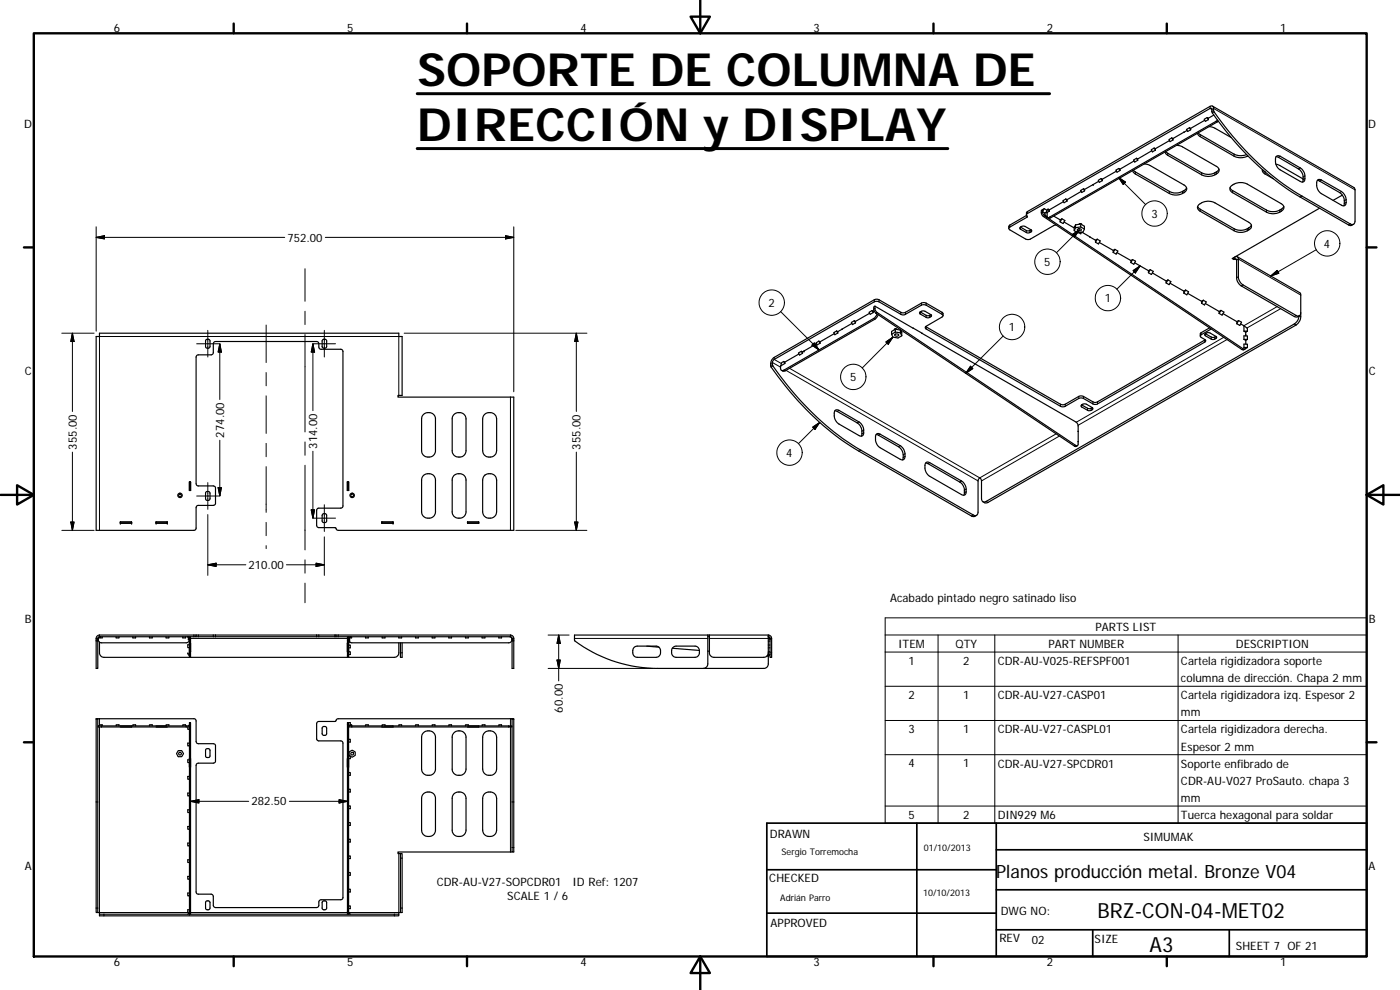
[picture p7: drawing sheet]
<svg xmlns="http://www.w3.org/2000/svg" width="420mm" height="297mm" viewBox="0 0 420 297" stroke-linecap="round" stroke-linejoin="round" font-family="sans-serif">
<g fill="none" stroke="#000" stroke-width=".36">
<path d="M355.3 39.6l.1 .1M355.3 39.6l-3.3 2M356.3 39.1l-1 .5M357 38.3l-.9 .5 .3 .7 .9-.6M357 38.3l.3 .2M357 38.3l.3 .6M357.3 38.5v.4M359.6 39.9l10.8 6.3a4.4 4.4 0 0 0 3.7 .2M361.6 36.1l-4.3 2.4M362.3 35.3l-.9 .5 .3 .6 .9-.5M362.3 35.3l.3 .2M362.3 35.3l.3 .6"/>
<path d="M362.6 35.5v.4M362.9 38l1.4 .3 5.2 3M363.9 31.9l42.4 24.4 .4 .7v9.4a.88 .88 0 0 1-.5 .9 .88 .88 0 0 1-1-.1l-14.5-8.4a84.5 84.5 0 0 1-26.5-25.7v-.6a.65 .65 0 0 0-.3-.6 .65 .65 0 0 0-.7 0l-54.9 31.6-.2 .3-.1 .7M364.3 34.5l-1.7 1M365.4 36l-50.4 29.2-.6 .1-.4-.3M365.6 36.3l-50.3 29-.5 .2-.5-.3M319.9 59.7l-.9 .5 .3 .6 .9-.5M319.9 59.7l.3 .2M319.9 59.7l.3 .6M320.2 59.9v.4M324.5 57.4l-4.3 2.5M325.2 56.6l-.9 .5 .3 .7 .9-.5"/>
<path d="M325.2 56.6l.3 .2M325.2 56.6l.3 .7M325.5 56.8v.5M328.1 55.4l-2.6 1.4M328.1 55.4h.1M329.7 54.4l-1.6 1M330.4 53.6l-.8 .5 .3 .6 .9-.5M330.4 53.6l.4 .2M330.4 53.6l.4 .6M330.8 53.8v.4M335.1 51.4l-4.3 2.4M335.8 50.5l-.9 .6 .3 .6 .9-.5"/>
<path d="M335.8 50.5l.3 .3M335.8 50.5l.3 .7M336.1 50.8v.4M340.2 51.1l10.7 6.3a4 4 0 0 0 5.2-1.1M340.3 48.3l-4.2 2.5M341.1 47.5l-.9 .5 .3 .6 .9-.5M341.1 47.5l.3 .2M341.1 47.5l.3 .6M341.4 47.7v.4M343.4 49.2l1.5 .3 10.4 6a1.33 1.33 0 0 1 .8 1.5 1.33 1.33 0 0 1-1.2 1.1 4.4 4.4 0 0 1-4 0l-10.2-5.9-.8-1M345.7 45.2l-4.3 2.5M346.4 44.4l-.9 .5 .4 .7 .8-.5"/>
<path d="M346.4 44.4l.3 .2M346.4 44.4l.3 .7M346.7 44.6v.5M349.9 45.5l.6 .5 10.1 5.8a4.1 4.1 0 0 0 5.2-1M351 42.2l-4.3 2.4M351.7 41.4l-.9 .5 .3 .6 .9-.5M351.7 41.4l.3 .2M351.7 41.4l.3 .6M352 41.6v.4M353.2 43.6l1.4 .3 10.5 6a1.32 1.32 0 0 1 .8 1.5 1.32 1.32 0 0 1-1.3 1.1 4.3 4.3 0 0 1-4 0l-10.1-5.9-.7-.5-.1-.5M359.4 40l.5 .9 10.5 6a4.3 4.3 0 0 0 4.1-.1M369.1 56.3l.6 .7 10.4 6a4.1 4.1 0 0 0 5.2-1"/>
<path d="M369.6 55.7a4.4 4.4 0 0 1 4.7-.5l10.2 5.9a1.2 1.2 0 0 1 .8 1.2 1.2 1.2 0 0 1-.8 1.1 4.3 4.3 0 0 1-4.4 .2l-10.2-5.8a1.2 1.2 0 0 1-.8-1 1.2 1.2 0 0 1 .5-1.1zM378.9 50.9v.6l.5 .5 2.8 1.6M379 51l.7 .6M379.7 51.6h.1M382.9 49.3l1.2 .4 7 4M383 47l.7 .2 6 3.5a3.2 3.2 0 0 1 1.2 3.9M383.1 46.9l.6-.2 .5 .2 6 3.5a3.1 3.1 0 0 1 1.1 4.1h-.8l-6.3-3.5a3.1 3.1 0 0 1-1.1-4.1zM395.4 54.1l6.6 3.7a3.3 3.3 0 0 1 1.3 3.9M395.5 54l.8-.1 6.3 3.6a3.2 3.2 0 0 1 1.1 4.1l-.9 .1-6.2-3.6a3.2 3.2 0 0 1-1.1-4.1zM402.9 58.5l-2.8 1.6M306.2 68.1l2 1.1 .5 .1 .7-.3M306.2 68.1l-.2 .2 .1 .4 1.9 1.1a1.12 1.12 0 0 0 1.6-.6l-.2-.2"/>
<path d="M306.2 68.1l.7-.3 .6 .1 1.9 1.1M308.1 64.6l-5.2 3-.1 1M312.9 62.9v1l.6 .9 59.6 39.9 .4 .1 .3-.3M312.9 62.9l-.4 .2v.9l.5 .9 59.7 40 .5 .1 .4-.2M313.4 62.6l-.5 .9 .7 .4M313.4 62.6l-.5 .3M313.4 62.6l.8 .5M313.6 63.9v.4l.7 1M313.6 63.9l.7-.1v1.5l-.3-.3M313.8 64.7l.2 .3M314 63.6h.1M314.2 63.3l-.3 .5"/>
<path d="M314.5 62.8l-.2 .1-.3 .9M314.5 62.8l.4 .2M314.5 62.8l.4 .6M314.9 63.4l-.7 .4M314.9 63v.4M316.2 64.8l2 1.2M318.2 66v.6M318.7 65.7l-.5 .9M318.7 65.7l-.5 .3M318.7 65.7l.9 .5-.5 .9-.9-.5M319.1 60.5l-4.2 2.5M319.3 66.6l3.1 1.8"/>
<path d="M322.5 68v.1M322.5 68l-.1 1.2M322.8 68.3l-.4 .9 1.1 .6 1.5-.2 .4-.9M322.8 67.5l-.3 .5M322.8 67.5v.8M323.3 68.9a.63 .63 0 0 1 .7-.3 .63 .63 0 0 1 .5 .5 .63 .63 0 0 1-.7 .3 .63 .63 0 0 1-.5-.5zM324.3 68.1l1.1 .6M324.3 67.1l-1.5 .4M324.3 67.1v1M324.3 68.1l-1.5 .2M324.3 67.1l1.1 .8v.8M324.6 69.7l-.3 .4-.5-.3"/>
<path d="M324.7 69.7l2.4 1.4M327 71l1.8 1.1M327.1 71.1h.1M328.8 72.1v.6M329.3 71.8l-.5 .9M329.3 71.8l-.5 .3M329.3 71.8l.9 .5-.5 .9-.9-.5M329.9 72.7l4.2 2.4M334.1 75.1v.6M334.6 74.8l.9 .5-.5 .9-.9-.5M334.6 74.8l-.5 .9M334.6 74.8l-.5 .3"/>
<path d="M335.2 75.8l4.2 2.4M339.4 78.2v.6M339.9 77.9l-.5 .9M339.9 77.9l-.5 .3M339.9 77.9l.9 .5-.5 .9-.9-.5M340.5 78.8l4.2 2.4M359.4 62l.8 .8 10.2 5.8a4.1 4.1 0 0 0 5.2-1.1M359.7 61.5a4.5 4.5 0 0 1 4.9-.6l10.2 5.8a1.32 1.32 0 0 1 .8 1.4 1.32 1.32 0 0 1-1.3 1.1 4.3 4.3 0 0 1-3.9 0l-10.2-5.8a1.18 1.18 0 0 1-.5-1.9zM370.3 77.3v.6M370.6 77.1a.66 .66 0 0 1 .8 0 .66 .66 0 0 1 .3 .6v5.3a3.1 3.1 0 0 0 1.4 2.5l15.9 9.1a.85 .85 0 0 0 1 .1 .85 .85 0 0 0 .4-.9M371.3 77l18.9 10.9 .2 .4v6.7a3.1 3.1 0 0 1-1.4 2.5l-92.5 53.2-.8 .2-.7-.4M396 62.5l-26.2 15.1 .5 .3 .5-.3 .3 .4v5.3a3.1 3.1 0 0 0 1.4 2.5l15.9 9.2 .9 .1 .7-.4"/>
<path d="M406.2 67.3l-.7 .4-.8-.2-14.5-8.4a83.9 83.9 0 0 1-26.5-25.7l-.1-.8-.3-.1-55 31.6a.59 .59 0 0 0 0 1l-5.2 3-.3 .6 5 3 .8 .2 .6-.2 7-4 .8-.2M251.1 99.3l-.9 .5 .3 .6 .9-.5M251.1 99.3l.3 .2M251.1 99.3l.3 .6M251.4 99.5v.4M252.7 98.8l-1.3 .7M252.7 98.8h.1M255.7 97l-3 1.8M256.4 96.2l-.9 .6 .4 .6 .8-.5M256.4 96.2l.3 .2M256.4 96.2l.3 .7M256.7 96.4v.5"/>
<path d="M261 94l-4.3 2.4M261.7 93.2l-.9 .5 .4 .6 .9-.5M261.7 93.2l.4 .2M261.7 93.2l.4 .6M262.1 93.4v.4M262.3 93.2l-.2 .2M262.6 91.9l-.4 .2v.8l.7 1.1 59.5 39.8 .6 .1M262.6 91.9v1l.6 .8 59.7 40 .6-.1 .1-1.1M262.6 91.9l11.5 6.5M262.9 94h.1M263.2 94.2l-1 1.3-26.9 15.5a.81 .81 0 0 1-1-.2 .81 .81 0 0 1 0-1M263.5 94.4l-.9 1.4-26.9 15.5-.6 .1-.6-.3"/>
<path d="M268.7 99.6l-1.1 .7 .4 .9 1.5 .2 1.1-.6M268.7 98.6l-1.1 .8v.9M268.7 98.6v1M268.7 99.6l1.5 .3M268.7 98.6l1.5 .4M270.2 99v.9M270.2 99.9l.4 .9M270.2 99l.3 .7v-.2M270.5 99.5l.1 1.3M270.5 99.5v.1M274 98.5l2.7 1.6M276.2 93.6l1.1-.3 2.1 1.1"/>
<path d="M276.2 93.6l-.1 .5 1.8 1.1a1.13 1.13 0 0 0 1.6-.6l-.1-.2M276.2 93.6l2.1 1.1 1.1-.3M276.7 100l46.3 26.7 .5 .9 .1 1.8M277.8 98l41 23.5 .9-.2 4.6-2.5 .9 .1 3 1.8h1l32.5-18.7M283 94.7l-.2-.9-5-2.9h-1.1l-5 2.8-.8 .2-7.3-4-.8-.1-30.4 17.4a2.45 2.45 0 0 0-1 2.9 86.4 86.4 0 0 0 26.4 25.3l33.8 19.4 .8 .2 .7-.4M344.7 81.2v.6M345.2 80.9l.9 .5-.5 1-.9-.6M345.2 80.9l-.5 .9M345.2 80.9l-.5 .3M345.9 81.9l4.1 2.4M350 84.3v.6M350.5 84l.9 .5-.5 .9-.9-.5"/>
<path d="M350.5 84l-.5 .9M350.5 84l-.5 .3M351.1 85l4.2 2.4M355.3 87.4v.5M355.8 87l-.5 .9M355.8 87l-.5 .4M355.8 87l.9 .5-.5 1-.9-.6M356.4 88l4.2 2.4M360.6 90.4v.6M361.1 90.1l-.5 .9M361.1 90.1l-.5 .3M361.1 90.1l.9 .5-.5 .9-.9-.5"/>
<path d="M361.7 91.1l4.2 2.4M363 98.4l-2.6 1.5-.2 .9M365.9 93.5v.5M366.4 93.1l-.5 .9M366.4 93.1l-.5 .4M366.4 93.1l.9 .5-.5 1-.9-.6M367.1 94.1l4.1 2.4M371.2 96.5v.6M371.7 96.2l-.5 .9M371.7 96.2l-.5 .3M371.7 96.2l.9 .5-.5 .9-.9-.5M372.3 97.2l1 .6"/>
<path d="M373.3 97.8l1.1 .8v.8M373.3 97.8v1.6M373.3 99.4h1.1M373.3 99.4l.6 .3M373.9 99.7v.8M374.4 99.4l-.5 .3M389.8 94.8a2.92 2.92 0 0 1-1.4 2.4l-92.4 53.2a.87 .87 0 0 1-1 .1 .87 .87 0 0 1-.4-.9v-5.5a.51 .51 0 0 0-.4-.6 .51 .51 0 0 0-.6 .5l-.1 9.7a.88 .88 0 0 1-.4 .9 .88 .88 0 0 1-1-.1l-33.8-19.4a84.1 84.1 0 0 1-26.5-25.7l.1-1 .5-.6 30.2-17.3h1l7.3 4 .7-.1 5.1-2.9 .9-.1 5.1 2.9 .3 .4-.3 .4-4.9 2.9-.1 .3 .2 .4 40.4 23.2 1.2 .1 4.8-2.6 .9 .1 3 1.8h.6h.4l32.4-18.6 .2-.7-1.4-.9-.1-.5 3.2-1.9M28.9 101h.3a.57 .57 0 0 0 .7-.3 .57 .57 0 0 0 0-.6h89.8a.61 .61 0 0 0 0 .7 .61 .61 0 0 0 .7 .2h.3v17.6h-1.3v.5h34.8v40h-52.7l-.5-.2-.4-.6h-4.9l-.5-.2-.2-.5v-4.5l.4-.6h6.9l.5-.2 .1-.3v-46.9l-.6-.3h-6.1l-.4-.3-.2-1.7-.6-.3h-30.3l-.7 .5v2.8l-.2 .5-.4 .2h-4.1l-.4 .6v38l.4 .7h4.7l.5 .2 .2 .3-.1 5-.6 .3h-4.5l-.6 .4v6.5l-.2 .4-.5 .2h-29.3zM61.8 102a.73 .73 0 0 1 1.2 .3v1.7a.7 .7 0 0 1-.6 .5 .7 .7 0 0 1-.7-.5zM96.8 102a.73 .73 0 0 1 1.2 .3v1.7a.71 .71 0 0 1-.6 .5 .71 .71 0 0 1-.7-.5zM235.2 108.5l-.6 .3-.3 1M235.2 108.5l.3 .1"/>
<path d="M235.2 108.5l.3 .6M235.5 109.1l-1.2 .7M235.5 108.6v.5M239.8 106.2l-4.3 2.4M240.5 105.4l-.9 .5 .4 .6 .8-.5M240.5 105.4l.3 .2M240.5 105.4l.3 .6M240.8 105.6v.4M245.1 103.2l-4.3 2.4M245.8 102.4l-.9 .5 .3 .6 .9-.5M245.8 102.4l.3 .2M245.8 102.4l.3 .6"/>
<path d="M246.1 102.6v.4M250.4 100.1l-4.3 2.5M268.6 100.4a.62 .62 0 0 1 .6-.2 .62 .62 0 0 1 .5 .5 .6 .6 0 0 1-.7 .2 .6 .6 0 0 1-.4-.5zM361.7 100.1l2 1.1h.5l.7-.3M361.7 100.1l.7-.3h.6l1.9 1.1M361.7 100.1l-.2 .2 .1 .3 1.9 1.1a1.11 1.11 0 0 0 1.6-.6l-.2-.2M373.3 104.3v-1h1.1v1M373.3 101.8v-1h1.1v1M373.3 101.8h1.1M373.3 104.3h1.1M373.3 104.3l.6 .3 .5-.3M373.3 101.8l.6 .3"/>
<path d="M373.9 100.5v.3M373.9 100.5h.1M373.9 102.1v1.2M374.4 101.8l-.5 .3M127.2 124.2a2.13 2.13 0 0 1 3.5 1.5v9.6a2.09 2.09 0 0 1-2.1 1.8 2.09 2.09 0 0 1-2.1-1.8v-9.6l.1-.7zM136.1 124.5a2.13 2.13 0 0 1 2.3-.7 2.13 2.13 0 0 1 1.5 1.9v9.6a2.08 2.08 0 0 1-2.1 1.8 2.08 2.08 0 0 1-2.1-1.8v-9.6zM145.3 124.5a2.14 2.14 0 0 1 2.3-.7 2.14 2.14 0 0 1 1.4 1.9v9.6a2.11 2.11 0 0 1-2.1 1.8 2.11 2.11 0 0 1-2-1.8v-9.6zM250.6 123.3l.7 .1 6 3.5a3.3 3.3 0 0 1 1.2 4M250.7 123.1l.8-.1 6.3 3.6a3.2 3.2 0 0 1 1.1 4.1l-.9 .1-6.2-3.6a3.2 3.2 0 0 1-1.1-4.1zM262.9 130.4l6.7 3.6a3.3 3.3 0 0 1 1.3 4M262.9 130.4l.3-.3 .7 .1 6.3 3.5a3.2 3.2 0 0 1 1.1 4.1l-.7 .2-.4-.2-6.1-3.5a3.3 3.3 0 0 1-1.2-3.9zM277.8 138.9l.7 .2 9.5 5.5a3.3 3.3 0 0 1 1.3 4"/>
<path d="M277.9 138.8l.6-.2 .5 .2 9.6 5.5a3.2 3.2 0 0 1 1 4.1l-.6 .2-.4-.2-9.6-5.5a3.2 3.2 0 0 1-1.1-4.1zM323 133.9l-.3 .1M323.3 133.7l-.3 .2M323.6 132.5h.1M323.6 129.4v.1M323.6 129.4v3.1M323.6 132.5v.1M324.6 121.5l1.9 1.1h.6l.7-.3M324.6 121.5l1.3-.3 1.9 1.1M324.6 121.5l-.1 .5 1.9 1.1a1.11 1.11 0 0 0 1.6-.6l-.2-.2M36.1 156.6h3.4v.4h-3.4zM39.5 156.6h-3.4v.4h3.4"/>
<path d="M46.9 156.6h3.3v.4h-3.3zM50.2 156.6h-3.3v.4h3.3M56.8 144.6h.4v2.6h-.4zM56.9 144.6v2.6M56.9 144.6h.3M56.9 147.1h.3M57.2 144.6v2.6M61.8 147.7a.73 .73 0 0 1 1.2 .3v1.6a.69 .69 0 0 1-.6 .6 .69 .69 0 0 1-.7-.6zM96.9 154.2a.7 .7 0 0 1 1.1 .4v1.7a.71 .71 0 0 1-.6 .5 .71 .71 0 0 1-.7-.5v-1.7zM104.2 144.6h.4v2.6h-.4zM104.3 144.6v2.6M104.3 144.6h.3"/>
<path d="M104.3 147.1h.3M104.6 144.6v2.6M114.6 156.6h3.4v.4h-3.4zM114.6 156.6h3.4M114.6 156.6v.4h3.4M127.2 142.6a2.14 2.14 0 0 1 3.5 1.4v9.6a2.09 2.09 0 0 1-2.1 1.9 2.09 2.09 0 0 1-2.1-1.9v-9.6l.1-.6zM136.1 142.8a2.14 2.14 0 0 1 2.3-.6 2.14 2.14 0 0 1 1.5 1.8v9.6a2.08 2.08 0 0 1-2.1 1.9 2.08 2.08 0 0 1-2.1-1.9v-9.6zM140.3 156.6h3.4v.4h-3.4zM143.7 156.6h-3.4v.4h3.3M145.3 142.8a2.15 2.15 0 0 1 2.3-.6 2.15 2.15 0 0 1 1.4 1.8v9.6a2.11 2.11 0 0 1-2.1 1.9 2.11 2.11 0 0 1-2-1.9v-9.6zM29.9 191.1h.1M29.9 192.7v3.2a1.37 1.37 0 0 0 1.3 1.3h87.2a1.41 1.41 0 0 0 1.3-1.3v-3"/>
<path d="M30 191.1a.96 .96 0 0 0-.5 1 .96 .96 0 0 0 1 .8h25.4l.6-.3 .3-.4 .1-.2h-.4v-.9l.4 .5-.4-.5M30.7 191.1v.3h-1.1l.4-.3-.4 .3M34.9 191.1v.3h.8v-.3M39.9 191.1v.3h.8v-.3M44.9 191.1v.3h.8v-.3M49.8 191.1v.3h.9v-.3M54.9 191.1v.3h.8v-.3M56.2 191.1l.7 .5M56.4 191.1h.1M56.8 191.5l.1 .1M56.8 194.3l.1 1.3M56.9 193.5h-.5v.8h.5"/>
<path d="M56.9 196h-.5l.5 .8M56.9 191.7h.1M56.9 191.6v5.2M56.9 191.1v.5M56.9 193l-.1 .5M57.2 191.1v5.7h-.3M57.2 195.6h.1M57.2 193v2.6M58.9 190.5v.6h-29M58.9 190.5h5.8M58.9 190.5h-29a1.27 1.27 0 0 0-1 1.8v8.3h.4v-9l.6-.5M58.9 191.1h5.8"/>
<path d="M64.7 191.1h30.3M64.7 190.5h30.3M64.7 190.5v.6M95 190.5h58.2a1.27 1.27 0 0 1 1 1.8v8.3h-.5v-9l-.3-.5h-58.4M95 190.5v.6M104.3 193v2.6M104.6 195.5h.5v.9h-.5M104.6 193.5h.5v.9h-.5M104.6 192.4h.1M104.6 193v.5M104.6 191.1v5.7h-.3v-5.7M104.6 194.4v1.1"/>
<path d="M104.9 191.4v1.2l-.3-.6 .3 .6M105.1 191.1h.2l-.4 .2M105.1 191.1l-.5 .5M105.3 191.1h-.2M105.5 191.1v.3h-.8M109.7 191.1v.3h.8v-.3M114.7 191.1v.3h.8v-.3M119.7 191.1v.3h.8v-.3M120.2 192.9v4.3h.5v-4.3M124.7 191.1v.3h.8v-.3M129.7 191.1v.3h.8v-.3M134.7 191.1v.3h.8v-.3"/>
<path d="M139.7 191.1v.3h.8v-.3M144.7 191.1v.3h.8v-.3M149.7 191.1v.3h.8v-.3M153 191.1h.3l.4 .6M153.7 191.9l-.4 .8-.6 .2h-47.1a.93 .93 0 0 1-1-1M190.3 194.3l.9-.4h5.7a1.73 1.73 0 0 1 1.4 1.6 1.73 1.73 0 0 1-1.4 1.7h-5.7a1.75 1.75 0 0 1-.9-2.9zM194.1 193.9l3.6 .3M201.8 194.5l8.1 .7M202 194.3l.9-.4h5.7a1.73 1.73 0 0 1 1.3 1.6 1.73 1.73 0 0 1-1.3 1.7h-5.7a1.73 1.73 0 0 1-1.4-1.2 1.73 1.73 0 0 1 .5-1.7zM212.4 190.5v8.7a1.37 1.37 0 0 1-1.3 1.4M212.4 191.1h.5M212.4 195.4h.5"/>
<path d="M212.9 190.5v5.4a1.41 1.41 0 0 0 1.3 1.3h15a1.37 1.37 0 0 0 1.4-1.3M230.6 190.5h-58.2v1.5a40.2 40.2 0 0 0 25 8.6h31.8a1.34 1.34 0 0 0 1.4-1.4v-2.4l.4-.3M230.6 190.5v5.9h.5M230.6 191.1l.5 .6M230.6 190.5l.8 .4 .2 .7v5.6h-.5v-5.6l-.5-.5M230.6 191.1l.5 .6zM230.6 192.4h.5M230.6 194.4h.5M230.6 191.1h.1M230.6 195.5h.5M230.6 193.5h.5M230.9 191.3l.1 .1"/>
<path d="M231 196.4l-.3 .4h-.5M231.1 191.7h.1M28.9 215.6h.4v58.2h-.4zM29.3 215.6l29 .1 .6 .6v6.2l.1 .4 .5 .2h4.5l.6 .4 .1 5-.2 .3-.5 .2h-4.7l-.4 .6v38l.4 .7 4.4 .1 .3 .6v2.8l.7 .5h30.3l.6-.3 .2-1.7 .4-.3h6.1l.6-.4v-46.8l-.6-.5h-6.8l-.3-.2-.2-.5v-4.5l.4-.5 5.1-.1 .6-.8 .4-.1h52.2M29.6 217.8l.5-.3h.6v.3M34.9 217.8v-.3h.8v.3M36.1 217.8h3.4M36.1 218.1h3.4M39.9 217.8v-.3h.8v.3M44.9 217.8v-.3h.8v.3M46.9 218.1h3.3M46.9 217.8h2.9v-.3h.9v.3"/>
<path d="M54.9 217.8v-.3h.8v.3M56.4 218.1v.7h.5M56.9 217.4v56.6M56.9 217.8h-27.4v.3h27.4M56.9 217.4v-.6h.3v57.5M56.9 217.5l-.4 .3M96.8 218.2a.73 .73 0 0 1 1.2 .3v1.6a.7 .7 0 0 1-.6 .6 .7 .7 0 0 1-.7-.6zM104.6 217.4v-.6h-.3v57.5M104.6 217.4v56.9M104.6 217.5l.3 .3M104.6 216.8h.5v.8M104.7 217.8h49v.3h-49.1"/>
<path d="M104.8 217.6h.2M104.8 217.7l.7-.2v.3M109.7 217.8v-.3h.8v.3M114.6 217.8l.1-.3h.8v.3M114.6 218.1h3.4M119.7 217.8v-.3h.8v.3M124.7 217.8v-.3h.8v.3M127.2 219.8a2.11 2.11 0 0 1 2.2-.4 2.11 2.11 0 0 1 1.3 1.8v9.6a2.1 2.1 0 0 1-2.1 1.8 2.1 2.1 0 0 1-2.1-1.8v-9.6l.1-.7zM129.7 217.8v-.3h.8v.3M134.7 217.8v-.3h.8v.3M136.1 220a2.13 2.13 0 0 1 2.3-.6 2.13 2.13 0 0 1 1.5 1.8v9.6a2.09 2.09 0 0 1-2.1 1.8 2.09 2.09 0 0 1-2.1-1.8v-9.6zM139.7 217.8v-.3h.8v.3"/>
<path d="M140.3 218.1h3.4M144.7 217.8v-.3h.8v.3M145.3 220a2.14 2.14 0 0 1 2.3-.6 2.14 2.14 0 0 1 1.4 1.8v9.6a2.11 2.11 0 0 1-2.1 1.8 2.11 2.11 0 0 1-2-1.8v-9.6zM149.7 217.8v-.3h.8v.3M153.7 215.6h.5v40h-.5zM53.5 225.2h1l.6 .9-.6 .9h-1l-.5-.9zM56.8 228.8l.1 1.4M56.9 227.6l-.1 .4M56.9 228h-.5v.8h.5M56.9 238h-.5v.8h.5M56.9 233h-.5v.8h.5M56.9 223h-.5v.8h.5"/>
<path d="M57.2 227.6v2.6M61.8 224.8a.73 .73 0 0 1 1.2 .3v1.7a.7 .7 0 0 1-.6 .5 .7 .7 0 0 1-.7-.5zM104.3 227.6v2.6M104.6 231.8h.5v.8h-.5M104.6 221.8h.5v.9h-.5M104.6 236.8h.5v.8h-.5M104.6 226.8h.4M104.6 227.6v2.6M104.8 225.6l.9-.5 .9 .5v1.1l-.9 .5-.9-.5zM105.1 226.9v.7h-.5M127.2 238.1a2.14 2.14 0 0 1 3.5 1.4v9.6a2.09 2.09 0 0 1-2.1 1.9 2.09 2.09 0 0 1-2.1-1.9v-9.6l.1-.6zM136.1 238.3a2.14 2.14 0 0 1 2.3-.6 2.14 2.14 0 0 1 1.5 1.8v9.6a2.08 2.08 0 0 1-2.1 1.9 2.08 2.08 0 0 1-2.1-1.9v-9.6z"/>
<path d="M145.3 238.3a2.15 2.15 0 0 1 2.3-.6 2.15 2.15 0 0 1 1.4 1.8v9.6a2.11 2.11 0 0 1-2.1 1.9 2.11 2.11 0 0 1-2-1.9v-9.6zM56.9 248h-.5v.8h.5M56.9 258h-.5v.8h.5M56.9 253h-.5v.8h.5M56.9 243h-.5v.8h.5M104.6 251.8h.5v.8h-.5M104.6 241.8h.5v.8h-.5M104.6 246.8h.5v.8h-.5M104.6 256.8h.5v.8h-.5M120.2 256.1h.5v17.7h-.5zM153.7 255.6h-34.3v.5h.8M29.3 273.8a.36 .36 0 0 1 .6 0 .36 .36 0 0 1 0 .5"/>
<path d="M29.9 274.3h89.8v.5h-89.8zM56.9 274.1v.2v-.5l-.5 .5M56.9 267.9h-.5v.9h.5M56.9 273h-.5v.6l.3 .4M56.9 263h-.5v.8h.5M61.8 270.5a.75 .75 0 0 1 1.2 .3v1.7a.69 .69 0 0 1-.6 .5 .69 .69 0 0 1-.7-.5zM96.8 270.5a.75 .75 0 0 1 1.2 .3v1.7a.7 .7 0 0 1-.6 .5 .7 .7 0 0 1-.7-.5zM104.6 271.8h.5v.8h-.5M104.6 261.8h.5v.8h-.5M104.6 266.8h.5v.8h-.5M104.6 273.8l.5 .5M120.2 273.8a.34 .34 0 0 0-.5 0 .34 .34 0 0 0 0 .5"/>
<circle cx="54" cy="148.6" r=".4"/>
<circle cx="54" cy="148.6" r=".66"/>
<circle cx="105.7" cy="148.6" r=".41"/>
<circle cx="105.7" cy="148.6" r=".66"/>
<circle cx="54" cy="226.1" r=".4"/>
<circle cx="105.7" cy="226.1" r=".41"/>
</g>
<g fill="none" stroke="#000" stroke-width=".3">
<path d="M363.2 31.9v.6l.5 .4 .5-.4 42.5 24.5M364.2 33.1l-.5 .3M364.4 33.5l-.6 .4M364.9 36.4l.3 .2M335.7 53.2l8.1 8.2M335.7 53.2l2.1 1.5-.7 .7zM340.7 51.6v.6M350.5 46v.6M350.9 57.4v.7M354.9 57.4v.7M355.3 57.2v.6M360.2 40.4v.6"/>
<path d="M360.6 51.8v.7M364.6 51.8v.7M365.1 51.6v.6M369.9 57.2v.6M370.4 46.2v.7M374.3 46.6v.3M379.7 51.6v.6M384.2 46.9l-.5 .3M390.2 50.4l-.5 .3M390.7 58.8l-.5 .3M391.6 52.8l-.5 .3M391.6 53.6l-.5 .3"/>
<path d="M396.6 54l-.6 .3M402.6 57.5l-.6 .3M404 59.9l-.6 .3M28.9 68.1v31.3M28.9 71.2l2.5-.5v1zM28.9 71.2h56.5M97.6 71.2h56.6M151.7 70.7l2.5 .5-2.5 .5zM154.2 68.1v49.4M303.1 67.5v.6M306.2 68.1v.6M308 69.2v.6"/>
<path d="M308.2 64.8v.4M308.3 63.5v.6M309.1 69.2v.6M309.4 69v.6M312.9 63.6l-.4 .2M313.5 64.8l-.4 .2M315 65.2l.3 .1M321.8 70.4l2.1-1.4-1.4 2.1zM323.9 69l-6.9 6.8M342.2 79.8l-7 7M360.2 62.8v.6M370.4 68.6v.6"/>
<path d="M370.6 77.1v.6l.5 .3 .6-.3 18.7 10.8M374.3 68.6v.6M374.8 68.4v.6M380.1 63v.6M384.1 63v.6M384.5 62.8v.6M395 74.9l-13.7 7.9M404 60.7l-.6 .4M405.2 67.2l-.5 .3M18.6 100h9.6M21.7 100l.5 2.5h-1zM21.7 100v23.5"/>
<path d="M62.4 99.1v8M79.9 97.5v11.3M91.5 80.6v9.8M91.5 93.4v4M97.3 99.1v8M121.3 100h54.8M173 100v23.5M173 100l.4 2.5h-.9zM234.3 93.5l11.5 11.5M262.2 95.5l.4 .3M262.4 89.9v.7M262.6 92.6l-.4 .2"/>
<path d="M263.2 93.7l-.3 .3M263.8 89.9v.7M270.4 93.7v.6M271.7 93.7v.6M276.2 93.6v.6M276.5 91v.6M277.9 91v.6M277.9 98.1v.6M277.9 94.6v.6M279 94.6v.6M279.4 94.4v.6M282.7 93.7v.6"/>
<path d="M340.1 81.2l2.1-1.4-1.5 2.1zM360.5 99.8v.6M371.7 83l-.6 .3M373.1 85.5l-.6 .3M381.3 82.8l2-1.7 .5 .9zM383.3 92l-10 5.7M384.4 92.6l-10.2 5.8M388.4 97.2l.6 .3M389 94.6l-.6 .4M389.9 94.8l.5 .2M59 103.1h6.7M66 103.1l.5 2.5h-1z"/>
<path d="M66 103.1v16.8M79.9 111.8v4M79.9 118.8v11.2M91.5 100.4v29.2M93.9 103.1v20.1M93.9 103.1l.5 2.5h-1zM94 103.1h6.7M119.7 118.6v-17.6h-89.8v58.1M153.2 119.1v40M231.3 109.1l.5-.3 2.4 1.4M231.8 109.4l-.5 .3M232 109.8l-.6 .3"/>
<path d="M232.4 107.2v.6l2.1 1.3M235.3 111l.4 .3M235.9 111.1l57.6 33.2M236.9 110.5l57.1 32.9 23-13.2M243.7 103.6l.7-.7 1.4 2.1zM265.9 102.6l2.1-1.4-1.4 2.1zM268 101.2l-9.2 9.2M291.3 109.9l.7 .7-2.2 1.4zM301.1 100.8l-11.3 11.2M323.8 118.9v.6M325.2 118.9v.6M361.6 102v.7"/>
<path d="M361.7 100.1v.6M363.5 101.1v.6M364.6 101.1v.6M364.9 100.9v.6M367.3 101.2l-44.3 25.5M368.2 101.9l-44.7 25.7M373.1 104.7l-.4 .2M21.7 135.7v23.4M66 132.1v16.7M79.9 133v4M91.5 132.6v4M91.5 139.6v25.4"/>
<path d="M93.9 135.4v20.1M173 135.7v23.4M243.9 128.2l2.1-1.5-1.4 2.1zM246 126.7l-6.4 6.4M251.8 123.1l-.5 .3M257.8 126.6l-.5 .3M258.3 135.1l-.5 .3M259.2 129.1l-.5 .2M259.2 129.9l-.5 .3M264.1 130.3l-.5 .3M270.2 133.7l-.6 .3M271.6 136.2l-.5 .3"/>
<path d="M271.6 137l-.5 .3M279 138.8l-.5 .3M318 130.8l-23.4 13.5M318.3 121.3v.6M319.7 121.3v.6M322.8 133.6l-.4 .2M324.6 121.5v.6M326.4 122.5v.6M327.5 122.5v.6M327.8 122.3v.6M328 120.6v.6M329.4 120.6v.6"/>
<path d="M18.6 159.1h9.6M21.2 156.6h1l-.5 2.5zM59 148.8h6.7M62.4 144.8v8M62.4 154.4v18.2M65.5 146.3h1l-.5 2.5zM79.9 140v13.7M79.9 156.7v4M93.4 153h1l-.5 2.5zM94 155.5h6.7M97.3 151.4v8.1M154.8 159.1h21.3"/>
<path d="M172.5 156.6h.9l-.4 2.5zM288.6 144.3l-.6 .3M290 146.7l-.6 .4M290 147.6l-.6 .3M292.1 154.5l-.5 .3M296 150.4l.5 .3M62.4 169.5l2.5-.5v1zM62.4 169.5h11.4M79.9 163.7v.9M85.9 169.5h11.4M91.5 168v4M91.5 175v5.8"/>
<path d="M94.9 169l2.4 .5-2.4 .5zM97.3 161.1v11.5M28.9 192h.4M28.9 191.6h.4M28.9 192.3h.4M29.9 190.5v.6M56.9 191.6h.3M56.9 196.8h.3M56.9 192.3h.3M57.2 191.6h47.1M58.2 190.5v.6M59.5 190.5v.6"/>
<path d="M64 190.5v.6M95.7 190.5v.6M100.5 190.5v.6M100.8 190.5v.6M101.5 190.5v.6M104.3 191.6h.3M104.3 196.8h.3M104.3 192.3h.3M120.2 195.9h.5M153.2 190.5v.6M153.7 192.3h.5M153.7 192h.5"/>
<path d="M153.7 191.6h.5M164.5 190.5h6.3M167.2 198h1l-.5 2.6zM167.7 190.5v13.8M167.7 190.5l.5 2.6h-1zM172.4 191.6h40M212.9 191.6h17.7M231.1 195.9h.5M231.1 191.6h.5M265.7 185.4h144.5v61.6h-144.5zM265.7 190.5h144.5M265.7 195.6h144.5"/>
<path d="M281.5 190.5v56.5M298.5 190.5v56.5M353.6 190.5v56.5M28.9 215.8h.4M29.9 215.6v2M29.9 218.1v55.7h26.6M30.5 217.8v.3M55.9 217.8v.3M56.9 217.4h.3M104.3 217.4h.3M105.6 217.8v.3M152.7 217.8v.3"/>
<path d="M153.2 215.6v2.2M153.2 218.1v37.5M153.7 215.8h.5M164.5 200.6h31.3M265.7 205.9h144.5M265.7 216.2h144.5M101.8 239.9l2.5 .5-2.5 .5zM265.7 226.4h144.5M28.9 240.6h.4M57.2 240.4l2.5-.5v1zM57.2 240.4h17.4M86.8 240.4h17.5"/>
<path d="M119.7 256.1v17.7h-15.1M120.2 257.5h.5M153.7 254.3h.5M153.7 240.6h.5M265.7 241.9h144.5M28.9 272.5h.4M31.2 274.3v.5M56.9 273.6h.3M57.2 273.8h47.1M104.3 273.6h.3M118.4 274.3v.5M120.2 272.5h.5"/>
<circle cx="314.3" cy="78.5" r="3.8"/>
<circle cx="346.5" cy="64.1" r="3.8"/>
<circle cx="398.3" cy="73" r="3.8"/>
<circle cx="231.6" cy="90.8" r="3.8"/>
<circle cx="303.7" cy="98.1" r="3.8"/>
<circle cx="332.5" cy="89.4" r="3.8"/>
<circle cx="256.1" cy="113.1" r="3.8"/>
<circle cx="237" cy="135.8" r="3.8"/>
</g>
<g fill="#000">
<circle cx="328.1" cy="55.4" r=".18"/>
<circle cx="241.3" cy="105.3" r=".18"/>
<circle cx="36.1" cy="156.6" r=".18"/>
<circle cx="36.1" cy="157" r=".18"/>
<circle cx="39.5" cy="156.6" r=".18"/>
<circle cx="39.5" cy="157" r=".18"/>
<circle cx="46.9" cy="156.6" r=".18"/>
<circle cx="46.9" cy="157" r=".18"/>
<circle cx="50.2" cy="156.6" r=".18"/>
<circle cx="50.2" cy="157" r=".18"/>
<circle cx="118" cy="156.6" r=".18"/>
<circle cx="118" cy="157" r=".18"/>
<circle cx="30.1" cy="191.1" r=".18"/>
<circle cx="56.9" cy="191.7" r=".18"/>
<circle cx="56.9" cy="196.8" r=".18"/>
<circle cx="57.2" cy="196.8" r=".18"/>
<circle cx="104.3" cy="196.8" r=".18"/>
<circle cx="104.6" cy="191.9" r=".18"/>
<circle cx="104.6" cy="196.8" r=".18"/>
<circle cx="105.3" cy="191.1" r=".18"/>
<circle cx="230.8" cy="191.2" r=".18"/>
<circle cx="231.1" cy="191.7" r=".18"/>
<circle cx="39.5" cy="217.8" r=".18"/>
<circle cx="56.9" cy="217.8" r=".18"/>
<circle cx="104.6" cy="217.8" r=".18"/>
<circle cx="118" cy="217.8" r=".18"/>
<circle cx="143.7" cy="217.8" r=".18"/>
<circle cx="56.9" cy="274.3" r=".18"/>
</g>
<g fill="none" stroke="#000" stroke-width=".71">
<path d="M10.1 10h400.1v277h-400.1zM70.1 7.1v2.9M140.2 7.1v2.9M207.3 5h5.8l-2.9 5zM210.2 0v10M280.2 7.1v2.9M350.2 7.1v2.9M7.2 74.2h2.9M410.2 74.2h2.9M.2 148.5h9.9M5.1 145.6l5 2.9-5 2.9zM410.2 148.5l5-2.9v5.8z"/>
<path d="M410.2 148.5h9.9M7.2 222.7h2.9M410.2 222.7h2.9M70.1 287v2.9M140.2 287v2.9M210.2 287l2.9 5h-5.8zM210.2 287v10M280.2 287v2.9M350.2 287v2.9"/>
</g>
<path d="M230.1 247h180.1v40h-180.1zM275.2 247v40M299 255h111.2M299 247v40M230.1 274h68.9M230.1 261h68.9M299 279h111.2M299 267h111.2M327.9 279v8M368.9 279v8" fill="none" stroke="#000" stroke-width=".51"/>
<path d="M125.2 28.1h189.8M125.2 44.6h159.2" fill="none" stroke="#000" stroke-width=".89"/>
<g fill="#000" stroke="#000" stroke-width=".3">
<path d="M335.7 53.2l2.1 1.5-.7 .7zM28.9 71.2l2.5-.5v1zM151.7 70.7l2.5 .5-2.5 .5zM321.8 70.4l2.1-1.4-1.4 2.1zM340.1 81.2l2.1-1.4-1.5 2.1zM381.3 82.8l2-1.7 .5 .9zM21.7 100l.5 2.5h-1zM66 103.1l.5 2.5h-1zM93.9 103.1l.5 2.5h-1zM173 100l.4 2.5h-.9zM243.7 103.6l.7-.7 1.4 2.1zM265.9 102.6l2.1-1.4-1.4 2.1z"/>
<path d="M291.3 109.9l.7 .7-2.2 1.4zM243.9 128.2l2.1-1.5-1.4 2.1zM21.2 156.6h1l-.5 2.5zM65.5 146.3h1l-.5 2.5zM93.4 153h1l-.5 2.5zM172.5 156.6h.9l-.4 2.5zM62.4 169.5l2.5-.5v1zM94.9 169l2.4 .5-2.4 .5zM167.2 198h1l-.5 2.6zM167.7 190.5l.5 2.6h-1zM57.2 240.4l2.5-.5v1zM101.8 239.9l2.5 .5-2.5 .5z"/>
</g>
<g font-size="13.7">
<text x="125.2" y="25.9">SOPORTE DE COLUMNA DE</text>
<text x="125.2" y="42.3">DIRECCIÓN y DISPLAY</text>
</g>
<g font-size="6.3">
<text x="329.4" y="275.4">BRZ-CON-04-MET02</text>
<text x="345" y="285.6">A3</text>
</g>
<text font-size="5.5" x="298.9" y="263.4">Planos producción metal. Bronze V04</text>
<g font-size="3.5">
<text x="34.2" y="9.6">6</text>
<text x="104.2" y="9.6">5</text>
<text x="174.2" y="9.6">4</text>
<text x="244.2" y="9.6">3</text>
<text x="314.2" y="9.6">2</text>
<text x="384.2" y="9.6">1</text>
<text x="7.3" y="38.4">D</text>
<text x="410.6" y="38.4">D</text>
<text x="345.5" y="65.4">3</text>
<text x="86.2" y="72.5">752.00</text>
<text x="397.3" y="74.3">4</text>
<text x="313.4" y="79.8">5</text>
<text x="230.6" y="92.1">2</text>
<text x="331.5" y="90.7">1</text>
<text x="302.8" y="99.4">1</text>
<text x="7.4" y="112.6">C</text>
<text x="410.8" y="112.6">C</text>
<text x="255.1" y="114.4">5</text>
<text x="67.2" y="131.3" transform="rotate(-90 67.2 131.3)">274.00</text>
<text x="23" y="134.9" transform="rotate(-90 23 134.9)">355.00</text>
<text x="95.2" y="134.6" transform="rotate(-90 95.2 134.6)">314.00</text>
<text x="174.2" y="134.9" transform="rotate(-90 174.2 134.9)">355.00</text>
<text x="236" y="137.1">4</text>
<text x="74.6" y="170.7">210.00</text>
<text x="267.2" y="180.8">Acabado pintado negro satinado liso</text>
<text x="7.4" y="186.9">B</text>
<text x="328.7" y="189.2">PARTS LIST</text>
<text x="410.8" y="186.9">B</text>
<text x="269.6" y="194.3">ITEM</text>
<text x="286.7" y="194.4">QTY</text>
<text x="314.6" y="194.3">PART NUMBER</text>
<text x="370.9" y="194.4">DESCRIPTION</text>
<text x="272.6" y="199.5">1</text>
<text x="289.1" y="199.5">2</text>
<text x="299.4" y="199.5">CDR-AU-V025-REFSPF001</text>
<text x="354.4" y="199.5">Cartela rigidizadora soporte</text>
<text x="272.6" y="209.8">2</text>
<text x="289.1" y="209.7">1</text>
<text x="299.4" y="209.8">CDR-AU-V27-CASP01</text>
<text x="354.4" y="204.7">columna de dirección. Chapa 2 mm</text>
<text x="354.4" y="209.8">Cartela rigidizadora izq. Espesor 2</text>
<text x="168.9" y="213.8" transform="rotate(-90 168.9 213.8)">60.00</text>
<text x="354.4" y="214.9">mm</text>
<text x="272.6" y="220">3</text>
<text x="289.1" y="220">1</text>
<text x="299.4" y="220">CDR-AU-V27-CASPL01</text>
<text x="354.4" y="220">Cartela rigidizadora derecha.</text>
<text x="354.4" y="225.2">Espesor 2 mm</text>
<text x="272.6" y="230.3">4</text>
<text x="289.1" y="230.3">1</text>
<text x="299.4" y="230.3">CDR-AU-V27-SPCDR01</text>
<text x="354.4" y="230.3">Soporte enfibrado de</text>
<text x="354.4" y="235.5">CDR-AU-V027 ProSauto. chapa 3</text>
<text x="75.4" y="241.7">282.50</text>
<text x="272.6" y="245.7">5</text>
<text x="289.1" y="245.7">2</text>
<text x="299.4" y="245.7">DIN929 M6</text>
<text x="354.4" y="240.6">mm</text>
<text x="354.4" y="245.7">Tuerca hexagonal para soldar</text>
<text x="231.1" y="251.4">DRAWN</text>
<text x="343.2" y="252.3">SIMUMAK</text>
<text x="7.4" y="261.1">A</text>
<text x="410.8" y="261.1">A</text>
<text x="131.1" y="265.9">CDR-AU-V27-SOPCDR01</text>
<text x="171.8" y="265.9">ID Ref: 1207</text>
<text x="230.9" y="264.6">CHECKED</text>
<text x="152.2" y="270.1">SCALE 1 / 6</text>
<text x="300.3" y="274.5">DWG NO:</text>
<text x="231.3" y="278.2">APPROVED</text>
<text x="299.9" y="282.6">REV</text>
<text x="309.7" y="283.3">02</text>
<text x="328.5" y="283">SIZE</text>
<text x="370.9" y="285.1">SHEET 7 OF 21</text>
<text x="34.2" y="289.9">6</text>
<text x="104.2" y="289.9">5</text>
<text x="174.2" y="289.9">4</text>
<text x="244.2" y="289.9">3</text>
<text x="314.2" y="289.9">2</text>
<text x="384.2" y="289.9">1</text>
</g>
<g font-size="2.7">
<text x="234.5" y="256.6">Sergio Torremocha</text>
<text x="277.3" y="255.2">01/10/2013</text>
<text x="277" y="268.7">10/10/2013</text>
<text x="234.2" y="270.2">Adrián Parro</text>
</g>
</svg>
